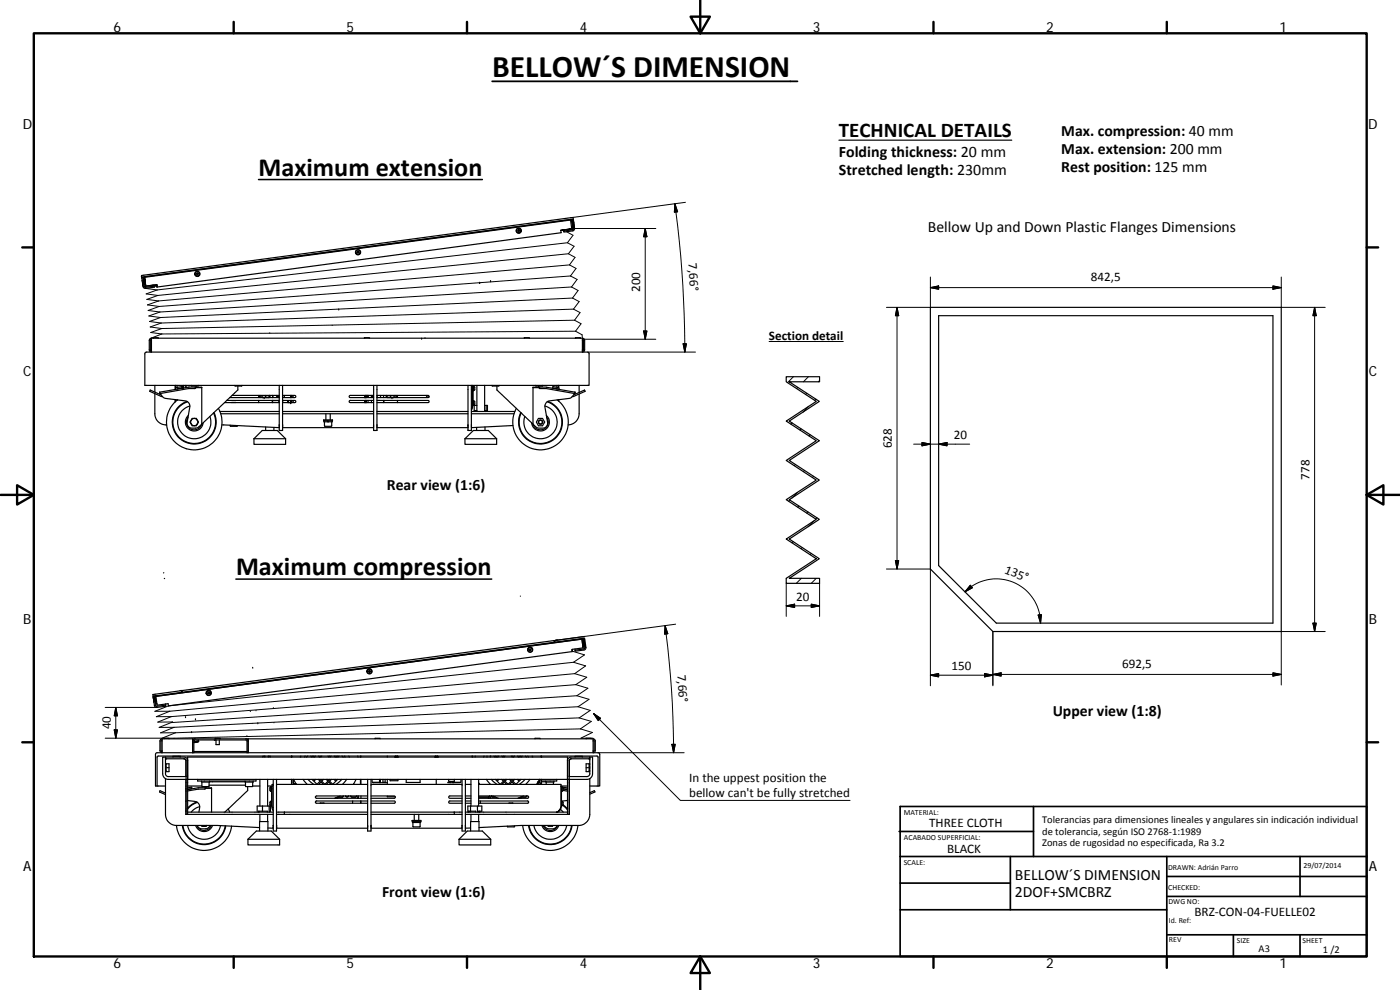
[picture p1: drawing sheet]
<svg xmlns="http://www.w3.org/2000/svg" width="420mm" height="297mm" viewBox="0 0 420 297" stroke-linecap="round" stroke-linejoin="round" font-family="sans-serif">
<g fill="none" stroke="#000" stroke-width=".36">
<path d="M251.8 42.1h51.8M106.8 75.7a.66 .66 0 0 0 .7 .7 .66 .66 0 0 0 .6-.7M107.2 75.6l.3-.2zM107.5 75.4l.2 .2M107.5 75.5l.2 .1M107.7 75.6l-.2 .3-.3-.3M155 69.2a.67 .67 0 0 0 1 .5 .67 .67 0 0 0 0-1.1 .67 .67 0 0 0-1 .5 .66 .66 0 0 0 .6 .8 .66 .66 0 0 0 .7-.7M155.5 69.1l.2-.1zM155.9 69.1l-.2-.1 .2 .1M155.9 69.1l-.2 .3-.2-.3M168.3 69.1l.1 .7-121.3 16.3M168.3 69.1l3.3-.5-3.3 .5"/>
<path d="M169.1 69l.1 .3M169.2 69v.3zM169.3 69h.1M171.1 65.9l.5 .3 .2 1.6M171.5 66h.2v.6M171.6 68.6l-.4-2.6-127.8 17.2M171.7 66.6l.3 1.4-.2 .1M171.8 69l.3-.4-.4-2.6 .4-.1 .3 2.7-.2 .6-3 .4v-.3M171.8 69l-2.6 .3M171.8 67.8l-.3 .5M171.8 67.9v1.1M171.9 68.1l.1 .8"/>
<path d="M172.1 65.8v.1M172.1 65.8l-.1-.5h-.7l-128.6 17.3-.2 .3M172.1 65.8l-129.2 17.3-.4 .3M172.2 66.6v.1M172.2 66.6l.1 1.4M172.3 68h.1M42.5 82.9v.5M42.5 82.9l.1 .5M42.5 83.4h.1M42.9 83.3l.3 2.6M42.9 83.3h-.3l.3 2.7 .3 .4 .5 .1 2.6-.3v-.3l-2.7 .3-.4-.3M43 83.9l.3 1.1-.1 .9"/>
<path d="M43.1 83.5v.4M43.2 83.3h-.3M43.4 83.2l.3 2.7zM43.5 83l-.3 .2-.1 .4 .2 1.5 .4 .4M45.8 85.6v.3M46 85.5l.1 .3 1-.1M46.5 85.7h.6zM47 85.4l-3.3 .5M47 85.4l.1 .3M47 85.4l.1 .7M47.1 85.8v.3M47.1 85.7v.1"/>
<path d="M58.6 82.2a.68 .68 0 0 0 .6 .6 .68 .68 0 0 0 .7-.6M59 82.1l.2-.2-.2 .4 .2 .1 .2-.1-.2-.4 .2 .2M81 99.9v.1M99.7 97.6h.1M147.2 84.3h.1M279.2 92.2h105.3v97.3h-86.5l-18.8-18.8zM281.7 94.7h100.3v92.3h-83l-17.3-17.3zM43.5 105.8l.5-.2h132.3l.3 .1 .2 .5v9.4h-133.3zM45 101.7l.5-.2v4.1a.5 .5 0 0 1-.7-.6v-2.8zM45.5 101.8l-.4 .4v2.8l.4 .3M46 101.5h1.5M46.5 118.1v6a3.3 3.3 0 0 0 3.5 3.4"/>
<path d="M46.5 115.6v2M47.9 117.7l8.9-1.6h1.7l.2 .3-.2 .2h-1.9l-8.6 1.5zM47.9 117.7l.1 .4 1 1.2 .5 .2 6 .8a1.61 1.61 0 0 1 1.4 1.9l-.7 4.5a1.47 1.47 0 0 0 1.4 1.8l1.6-.1 1.3-1.1M48.4 118.5l-3.3-1.5-.2 .4 3.9 1.6M52.6 115.6v1.3M52.6 119.9v.7M53.1 116.2l-.4 .7M53.1 115.6v.6M53.1 120v.1M53.3 120a8.3 8.3 0 0 0-1.9 11.4 8.3 8.3 0 0 0 11.3 2.3 8.3 8.3 0 0 0 2.8-11.2M54.5 116.5h.1M54.6 116v.4l-1.4 .3"/>
<path d="M54.6 116l-1.5 .2M54.8 115.9v.6M55 115.9l-.5 .1M55 116.4h.1M55.1 115.6v.8M55.1 115.7h-.1v.7M55.8 116.2h.1M55.8 115.6v.7M58.6 116.2h1.9v11.1M58.7 116.3h1.8M58.9 115.8v.4M59.6 115.6l-.2 .2h-1.9l-.1-.2"/>
<path d="M68.9 119.3h14.9M69.6 118.6h14.2M71.4 115.8v1.2l-10.9 10.3M72.6 115.6l-.1 .2h-1.9l-.1-.2M77.6 118.6v.7M77.9 118.6v.7M78.1 118.6v.7M78.6 119.1l.1 .2h2l.1-.2M78.6 119.1h1.1M78.6 118.6v.5M79.7 119.1h1.1M79.7 118.6v.5"/>
<path d="M80.8 118.6v.5M81 118.6v.7M81.8 118.6v.7M81.9 118.6v.7M83 118.6v.3l.7 .1M83.7 118.6v.7M83.8 115.6v13.6h1v-13.6M84.8 118.6h3.6a.33 .33 0 0 1 .4 .4 .33 .33 0 0 1-.4 .3h-3.6M85.3 118.6v.4M87.3 118.6v.7M87.5 118.6v.7M88 119.3v-.2l-.7-.1v-.4v.7"/>
<path d="M109.4 101.5h1.5M109.5 119v.3M109.8 118.6h.1M109.8 119h-.3v.3M109.8 118.6v.7M109.9 119.1h.6M109.9 119l.1 .1M109.9 119h.5M109.9 119v.3l-.1-.7v.7M110 118.6v.3M110.1 118.6v.4M110.2 118.6v.4"/>
<path d="M110.3 118.6l.2 .3M110.3 119v.1M110.5 118.6v.7M111.5 119.1h.6M111.5 118.6v.7M111.8 118.6v.5M111.9 118.6v.5M112.1 118.6h-7a.33 .33 0 0 0-.3 .4 .33 .33 0 0 0 .3 .3h7M112.1 115.6v13.6h1v-13.6M113.1 118.6h15.4a.33 .33 0 0 1 .3 .4 .33 .33 0 0 1-.3 .3h-15.4M113.2 118.6v.7M114.2 118.6v.7"/>
<path d="M115.1 118.6v.7M116 119v-.4v.7M116.1 118.6v.5M116.1 119.1l.1 .2h2l.1-.2M116.1 119.1h1.1M117.2 118.6v.5M117.2 119.1h1.1M118.3 118.6v.5M118.8 118.6v.7M119.1 118.6v.7M119.3 118.6v.7M127.6 101.4l-.1 .1"/>
<path d="M127.9 118.6l.4 .5h.5M140.5 115.6v13.6h1v-13.6M141.8 115.7h.2zM141.8 115.6v6.6M142 115.9a.65 .65 0 0 1 .5 .7 .65 .65 0 0 1-.5 .6M142 115.7v6h-.2M142.1 115.9v1.3M143.1 115.6v7.9M145.4 115.6v7.9M149.1 115.8v1.2l10.9 10.3M149.8 115.6l-.1 .2h-1.9l-.2-.2M157.4 101.5h1.5"/>
<path d="M160 116.3h1.8M161.6 115.8v.4M161.8 116.2l2-.1 8.8 1.6-.1 .4-8.6-1.5h-1.9zM161.9 116.2h-1.9v11.1M162.9 115.6l-.1 .2h-1.9l-.2-.2M167.1 115.6v.6M167.1 116.6v.1M167.2 120a8.3 8.3 0 0 1 1.9 11.4 8.3 8.3 0 0 1-11.3 2.3 8.3 8.3 0 0 1-2.9-11.2M167.2 116.7l-1.3-.3v-.4l1.5 .2 .5 .7M167.6 115.6v.8M167.6 119.9v.4M167.7 115.6v.8"/>
<path d="M167.7 119.9v.4M172.2 118.5l3.2-1.5 .2 .4-3.9 1.6M172.6 117.7l-.1 .4-1.5 1.4-6 .8a1.65 1.65 0 0 0-1.5 1.9l.8 4.5a1.5 1.5 0 0 1-1.5 1.8l-1.5-.1-1.3-1.1M172.7 101.5h1.5M173.8 118.2v5.9a3.4 3.4 0 0 1-3.3 3.4M173.8 115.6v2.2M174.8 101.8l.3 .4v2.8l-.3 .3M174.8 101.5v4.1a.52 .52 0 0 0 .7-.6v-2.8l-.2-.5-.5-.2h-129.3M236 113h10v1.6h-9.1l9 5.8-9 5.9 9 5.9-9 6 9 5.8-9 5.9 9 5.9-9 5.9 9 5.9-9 5.9h9.1v1.5h-10v-1.5l9-5.9-9-5.9 9-5.9-9-5.9 9-5.9-9-5.8 9-6-9-5.9 9-5.9-9-5.8zM56.1 120.4a6.6 6.6 0 0 0-3.9 8.7 6.6 6.6 0 0 0 8.8 3.6 6.6 6.6 0 0 0 3.2-8.9M56.3 120.5a6.4 6.4 0 0 0-4 8.4 6.4 6.4 0 0 0 8.5 3.6 6.4 6.4 0 0 0 3.3-8.6M56.4 125.2a2.34 2.34 0 0 0 .9 3.6 2.34 2.34 0 0 0 3.2-1.5"/>
<path d="M56.5 124.6a2.68 2.68 0 0 0 .6 4.4 2.68 2.68 0 0 0 3.8-2.1M57 121.8a5 5 0 0 0-3.5 6.3 5 5 0 0 0 6.4 3.3 5 5 0 0 0 3.1-6.5M58.3 125.5a.62 .62 0 0 0-.9 .6 .58 .58 0 0 0-.4 .5 .58 .58 0 0 0 .4 .6 .76 .76 0 0 0 1.2 .5h.3l.3-.5M58.3 125.5l.9 .6M58.3 125.5a1.08 1.08 0 0 0-.9 1.7 1.08 1.08 0 0 0 1.8 0M58.3 125.5a.62 .62 0 0 1 .9 .6M59.2 126.1a.6 .6 0 0 1 0 1.1M59.2 126.1v1.1M66 123.5h17.8M66.3 124.1h17.5M66.6 127.5l17.2 .8M67.4 120.8h16.4"/>
<path d="M68.1 120.1h15.7M69.1 127.6l.1 .3h1.9l.1-.2M69.5 120.8h1.2M76.2 131.6h9.5M76.2 131.6l2.5-2.4h4.5l2.5 2.4M76.2 131.6v1.7h9.5v-1.7M77.6 120.1v.7M79.7 128.1v1.1M81.7 120.1v.7M81.8 120.1v.7M81.9 120.1h1.5M82.2 128.2v1"/>
<path d="M83.7 120.1v.7M83.8 127.5h.1M84.8 120.1h3.6a.33 .33 0 0 1 .4 .4 .33 .33 0 0 1-.4 .3h-3.6M84.8 127.5v.8h27.3M84.8 124.1h27.3M84.8 123.5h27.3M84.8 120.1v.7M86.3 120.8l.2-.4 .1 .4M86.5 120.4v.4M87.3 120.1v.7M87.3 120.2l.7 .1v.5M87.5 120.1v.7"/>
<path d="M97.1 126h2.7v.2h-2.7zM97.2 126.2v.4h1.2M97.4 126.6l.1 1.3h2l.1-1.3M97.8 124.1v1.9M98.2 126.2l.2 .4M98.3 126.2l.2 .4M98.4 126.6h.1M99.1 124.1v1.9M99.7 126.2v.4h-1.2M109.5 120.3v.5M109.8 120.1l.1 .1M109.8 120.1v.7z"/>
<path d="M109.8 120.2l-.3 .1v.5M109.9 120.1v.7M110.5 120.1v.7M111.5 120.1v.7M112.1 127.5h.1M112.1 120.1h-7a.33 .33 0 0 0-.3 .4 .33 .33 0 0 0 .3 .3h7M113.1 120.1h15.4a.33 .33 0 0 1 .3 .4 .33 .33 0 0 1-.3 .3h-15.4M113.1 127.5h.1M113.1 123.5h27.4M113.1 124.1h27.4M113.1 128.3h27.4M113.6 120.1h.2"/>
<path d="M115.1 120.1v.7M115.2 120.1v.7M119.3 120.1v.7M139.5 131.6v1.7h9.5v-1.7M139.5 131.6l2.6-2.4h4.4l2.5 2.4M139.5 131.6h9.5M141.5 127.5h.1M141.5 123.5h13M141.5 124.1h12.8M141.8 122.2l-.3 .5M141.8 122.2l-.3 .8M142 120.3a.65 .65 0 0 1 .5 .6 .65 .65 0 0 1-.5 .6"/>
<path d="M142.1 120.3v1.2zM142.6 123.2v.3M142.9 123.2v.3M143 128.2v1M143.1 121.6h-.8v1.6h.8M145.4 123.2h.8v.3M145.4 121.6h.9v1.9M145.6 128.1v1.1M145.7 123.2v.3M145.9 123.2v.3M145.9 121.6v1.6M153.9 127.7l-12.4 .6"/>
<path d="M161.6 125.5h.1a1.17 1.17 0 0 1 1.7 1.3 1.17 1.17 0 0 1-2 .6 .95 .95 0 0 1 0-1.6zM163.5 121.8a5 5 0 0 1 3.5 6.3 5 5 0 0 1-6.4 3.3 5 5 0 0 1-3.1-6.5M164 124.6a2.68 2.68 0 0 1-.6 4.4 2.68 2.68 0 0 1-3.9-2.1M164.1 125.2a2.33 2.33 0 0 1-.9 3.5 2.33 2.33 0 0 1-3.2-1.4M164.2 120.5a6.4 6.4 0 0 1 4 8.4 6.4 6.4 0 0 1-8.5 3.6 6.4 6.4 0 0 1-3.3-8.6M164.4 120.4a6.6 6.6 0 0 1 3.9 8.7 6.6 6.6 0 0 1-8.8 3.6 6.6 6.6 0 0 1-3.2-8.9M49.2 171.8l-.1 .1M49.3 173.5l.1 .1M156.2 178.9h.1M158.4 194.9a.66 .66 0 0 1 .7-.6 .66 .66 0 0 1 .7 .6M158.9 195.1l.2 .1-.2-.1M159.1 195.2l.2-.1z"/>
<path d="M159.3 195.1l-.2-.4-.2 .4M166.4 192.7l-.1-.5-111.7 15M166.4 192.7l-111.7 15M166.5 192.6l-.1 .1M167.3 192l-.5 .1M171.7 194.8l.1 .7M171.7 194.8v.4M171.7 195.1l.1 .4M171.7 195.1v.1M171.8 195.5l-121.2 16.3-.1-.7-3.4 .5-.3-2.7M172.6 194.7v.4M174.6 191.6l.4 .4 .2 1.6-.2 .4"/>
<path d="M174.6 191.7l.4 2.7-3.3 .4M175.1 191.5v.2zM175.1 191.7l.4-.1 .3 2.7-.1 .5-.5 .2-2.6 .4v-.3l2.8-.5zM175.1 191.7l.1 1.9M175.4 193.2h-.2M175.4 191l-9 1.2 .1 .5 9-1.2M46 209.2l.2 1.3M46 209.1l.4 2.8 .2 .2 .5 .2 2.6-.4M46 208.9v.2M46.3 209l.5 2.9 2.9-.3M46.3 208.8l-.3 .3M46.4 208.8l.1 .2"/>
<path d="M46.5 209h-.2l.4 1.5M46.5 208.8v.4M46.8 208.9l127.8-17.2zM46.8 208.8l-.3 .5 .2 1.6 .4 .3M49.7 211.2v.4M49.7 211.2v.7v-.3M54 207.2h.5v.5M54.5 207.7v-.5l-8.6 1.2 .1 .5M54.5 207.7l-8.5 1.2M54.6 207.2l.1 .5M54.7 207.7h-.2M62 207.9a.67 .67 0 0 1 .6-.6 .67 .67 0 0 1 .7 .6"/>
<path d="M62.4 208l.2 .2-.2-.2M62.4 208l.2-.3 .3 .3M62.6 208.2l.3-.2zM75.1 213.4h.1M75.7 217.1h.1M75.8 200.2l.1 .3M76.8 213.2h.1M82.1 212.4h.1M82.2 216.8v.1M110.2 201.4a.67 .67 0 0 1 .7-.7 .67 .67 0 0 1 .6 .7M110.6 201.5l.3 .2-.3-.2M110.6 201.5l.3-.3 .2 .3"/>
<path d="M110.9 201.7l.2-.2zM47.1 235.8v-8.6l.4-.4h131.7l.3 .4v8.6M47.1 235.8h2.6M48.2 221.9l.5-.2v4a.5 .5 0 0 1-.7-.5v-2.9zM48.7 222l-.4 .3v2.9l.4 .3M48.7 221.7h129.3M49.2 221.7v-.2h1.5v.2M49.7 233.6v10.7a3.3 3.3 0 0 0 3.3 3.4M49.7 238l-1.7-.8-.1 .4 1.8 .8M49.7 229.2h1v2.3h-1M49.7 230.7h.1v.8M49.7 231.2h.1"/>
<path d="M49.7 229.4h.1M49.7 230.3h1M49.8 229.2v.8h-.1M50 227.7l-.3 .3M51.9 227.2v-.3h2.2v.3M55.1 227.7l.7 .4v16.2M55.8 235.8h.1M55.8 237.4h.1M55.8 228.2l-.5-.5h-5.6v-.5h5.6l.8 .3 .2 .7M55.8 233.8v1M55.8 233h-5.3l-.6-.3-.2-.5v-5h-.9v5a1.68 1.68 0 0 0 1.7 1.6h119.8M55.8 236.6h.1"/>
<path d="M55.8 237h.1M56.3 235.8h4.3M56.3 228.2v16.1M56.3 236.9a14.9 14.9 0 0 1 5.3-.5l-.1 .4h-2l-3.2 .5M56.3 236.4l1.2-.2 .1 .4-1.3 .2M57.8 222.3v3.5v-.6M57.8 221.7v.6M57.8 225.5h.1M57.9 222v.2M58.2 225.8v-3.5l.2-.3h15.4l.3 .3v3.5M58.2 225.5h15.9M58.3 222.1v.5"/>
<path d="M58.3 222.6l-.1 .1M58.4 222.7l.8-.1zM58.5 221.7l-.5 .2-.2 .4M59.1 222l.1 .5M59.2 222.5l-.9 .1M59.2 222.5h.4M59.6 222v.5M59.6 222.5l-1.4 .3M60.4 234.3v.4h2.5v-.4M60.6 234.7l.1 1.3h2v-1.3M61.6 236.4h1.9v7.3M61.6 236.5h1.9"/>
<path d="M61.8 236v.4M62.7 235.6h11M64.4 222h.4v1.4h1v-1.4M64.6 221.7v-.2h1.5v.2M73.5 234.3v.4h2.5v-.4M73.5 234.6h-10.6M73.7 234.7l.1 1.3h1.9l.1-1.3M73.8 221.7l.5 .2 .2 .4M74.1 220.8h.1M74.1 225.8l-27.1 .1-.3 .4v9.5h.4M74.3 236v1.2l-6.8 6.5M74.4 222h.1"/>
<path d="M74.5 222.3v3.5h-.4M74.5 221.7v.6M74.5 222.3v3.5l105.2 .1 .3 .4v9.5h-.5M75.8 235.8h2.2M76.8 233.8v.5h-17.5v-.5M78 233.8v8.1M79.5 226.8v.4M79.5 226.9h-.6v.3M80.3 233.8v8.1M80.3 235.8h1.4M80.5 226.9h.6v.3M80.5 226.8v.4"/>
<path d="M81.3 236.1h.1M81.3 236.1v1.3zM81.4 236.1a.73 .73 0 0 0-.1 1.3h.2M81.5 236.6v5.3h.2M81.5 236.6h.2M81.5 236.1h-.2h.2M81.7 235.9h-.2v.7M82 235.4h-.3v6.9M83 233.8v15.5h-1v-15.5M83 235.4h27.3M87.5 226.8v.4M87.5 233.8v1.6"/>
<path d="M87.6 226.8v.4M88 233.8l.1 1.3 .8 .1-.8-.1zM88.1 233.8l.9 1.6M90.3 226.8l-.1 .4M91 233.8l1.2 1.6M91.6 226.8l-.2 .4M92.3 226.8l-.3 .4M92.4 233.8l1.8 1.6M93.2 226.8l.4 .4M93.7 226.8l.3 .3 .2-.3M94.3 233.8l-.3 .3-.3-.3M94.7 226.8l-.4 .4"/>
<path d="M94.8 233.8l-.6 .6 .9 .9 1-.9-.6-.6M95.6 226.8l.3 .4M96.1 226.8l.2 .3 .3-.3M96.1 235.4l-.2-.3 .4-.5 .7 .8M96.6 233.8l-.3 .3-.3-.3M97.1 233.8l-.5 .6 .9 .9 .9-.9-.5-.6M97.9 235.4l.8-.8 .5 .5-.3 .3M98.4 226.8l.3 .3 .2-.3M99 233.8l-.3 .3-.3-.3M99.4 226.8l-.4 .4M99.5 233.8l-.6 .6 1 .9 .9-.9-.6-.6M100.3 226.8l.3 .4"/>
<path d="M100.8 239.4v.1M100.8 226.8l.2 .3 .3-.3M101.2 239.2l.1 .3M101.3 233.8l-.3 .3-.3-.3M101.4 239.2h1.3zM101.7 226.8l-.3 .4M102.1 238.8l-1.7 .7M102.6 233.8l-1.8 1.6M102.7 226.8l.3 .4M103 238.8l-.3 .4M103.4 226.8l.2 .4M103.6 238.8l.5 .4 .6-.4"/>
<path d="M103.7 238.8l.5 .3 .4-.3M104 233.8l-1.2 1.6M104.7 226.8l.1 .4M105.3 238.8l.3 .4 1.2-.1 .2-.3-.2 .3-1.2 .1zM106.2 235.1v.3M106.9 233.8l-.9 1.6M107.3 226.8l.1 .4M107.5 238.8l-.2 .7M107.5 239.3v.2M107.5 238.8l-.1 .7M108.2 226.8v.4M108.2 233.8v1.6"/>
<path d="M108.3 226.8v.4M108.3 233.8v1.6M108.3 238.8v.7M110.3 238.8h-15.3a.35 .35 0 0 0-.4 .4 .35 .35 0 0 0 .4 .3h15.3M111.3 238.8h7a.35 .35 0 0 1 .3 .4 .35 .35 0 0 1-.3 .3h-7M111.3 233.8v15.5h-1v-15.5M111.3 235.4h27.4M111.7 233.8l.2 1h4.3M111.7 234.7h2.2M112.6 221.7v-.2h1.5v.2M113.9 233.8v1M114.2 233.8v1"/>
<path d="M114.9 234.7h.7M114.9 233.8v1M115.6 233.8v1M116.2 238.8v.3h2.4M116.2 226.8v.4M116.2 233.8v1.6M117.1 233.8v.5h2.3v-.5M118.6 227.2l.4-.2 .3 .2M118.7 226.8l-.3 .4M118.8 227.2h.4M119.3 226.8l.2 .4M119.4 227.2a.5 .5 0 0 0-.4-.3 .5 .5 0 0 0-.5 .3"/>
<path d="M121.9 233.8v1h4.2v-1M130.7 227.2l.3-.2 .3 .2M130.7 226.8l-.3 .4M130.8 227.2h.4M130.9 233.8v1.6M131.3 226.8l.3 .4M131.4 227.2a.48 .48 0 0 0-.4-.3 .48 .48 0 0 0-.4 .3M134.4 234.7h.7M134.7 233.8v.7h1.6v-.7M135.1 234.5v.3M135.8 234.5v.3M136.1 234.7h2.1"/>
<path d="M136.1 234.5v.3M138.3 233.8l-.2 1h-3.7M138.7 238.8h-3.7a.35 .35 0 0 0-.3 .4 .35 .35 0 0 0 .3 .3h3.7M139.7 239.5h1.6M139.7 233.8v15.5h-1v-15.5M139.7 238.8h1.6M139.7 235.4h1.6M141.3 233.8v8.1M141.7 226.8v.4M141.8 226.8v.4M142.6 226.8v.4M143.6 238.8h14.7a.35 .35 0 0 1 .4 .4 .35 .35 0 0 1-.4 .3h-14.7"/>
<path d="M143.6 234.9l.4 .5M143.6 239.2h2.9l.4-.4-.4 .7 .3-.5zM143.6 235.4h24.7v6.9M143.6 233.8v8.1M143.8 235.1v.3M145.3 226.8l-.2 .4M146 233.8l1.2 1.6M146.2 226.8v.4M147.2 226.8v.4M147.3 226.8l-.1 .2M147.4 233.8l1.8 1.6M147.6 238.8l.2 .3 .8 .1-.9-.1-.2-.3-.4 .7"/>
<path d="M147.9 238.8l1.7 .7M148.2 226.8l.4 .4M148.7 226.8l.3 .3 .2-.3M149.3 233.8l-.3 .3-.3-.3M149.7 226.8l-.4 .4M149.7 233.8l-.5 .6 .9 .9 1-.9-.6-.6M150.6 226.8l.3 .4M151.1 226.8l.2 .3 .2-.3M151.1 235.4l-.3-.3 .5-.5 .7 .8M151.6 233.8l-.3 .3-.3-.3M152.1 233.8l-.6 .6 1 .9 .9-.9-.5-.6M152.9 235.4l.8-.8 .4 .5-.2 .3"/>
<path d="M153.4 226.8l.3 .3 .2-.3M154 233.8l-.3 .3-.3-.3M154.4 226.8l-.3 .4M154.4 233.8l-.5 .6 .9 .9 1-.9-.5-.6M155.3 226.8l.4 .4M155.8 239.4v.1M155.8 226.8l.2 .3 .3-.3M156.2 239.2l.1 .3M156.3 233.8l-.3 .3-.3-.3M156.7 226.8l-.3 .4M157.1 238.8l-1.7 .7M157.6 233.8l-1.8 1.6"/>
<path d="M157.7 226.8l.3 .4M158 238.8l-.2 .3-1.4 .1M158.1 238.8l-.3 .3-1.4 .1M158.4 226.8l.2 .4M159 233.8l-1.2 1.6M159.7 226.8l.1 .4M160.6 221.7v-.2h1.5v.2M161.3 235l.5 .4M161.5 234.6l.5-.2v-.6l-.1 .7-.4 .1M161.5 234.6l1 .5v.3M161.9 233.8l-.9 1.6M162.3 226.8l.2 .4v-.4"/>
<path d="M162.5 233.8v1.3l-1-.5M162.5 226.8v.4M162.5 233.8v1.6M162.5 234.6h1.3M163.8 234.3v.4h2.4v-.4M163.9 234.7v.7M166.1 234.7v.7M167.1 233.8v.5h-4.6M168.5 235.9h.1M168.3 235.8h2M168.5 236.1h.2M168.5 237.4h.2"/>
<path d="M168.5 235.9l-.2 6M168.6 236.1v1.3M168.7 236.1a.79 .79 0 0 1 0 1.3M168.9 236.2l1.4 .2M169 236.6l1.2 .3M169 236.7l1.3 .3M169 237.2l1.3 .2M170.3 228.2v-1h-114v1M170.3 232.8v1M170.3 233.8v10.5M170.3 232.8v1h.5M170.3 228.2v4.6"/>
<path d="M170.3 228.2l.4-.8 .6-.2h5.7v.5h-5.7l-.4 .2-.1 5.9M170.8 235.8h.1M170.8 237.5h.1M170.8 233h5.4l.6-.3 .2-.5v-5h.8v5a1.72 1.72 0 0 1-1.6 1.6h-5.4M170.8 233.8v10.5h-.5M170.8 237h.1M170.9 233.8l-.1 10.5M171.5 227.7l-.6 .4v4.9M172.6 227.2v-.3h2.1v.3M175.9 230.3h1.1M175.9 221.7v-.2h1.5v.2M176.7 227.7l.3 .3"/>
<path d="M176.8 229.2v.8h.2M176.8 231.2h.2M176.8 229.4h.2M177 233.6v10.7a3.4 3.4 0 0 1-3.3 3.4h-17.4l-12.5 .6M177 229.2h-1.1v2.3h1.1M177 230.7h-.2v.8M177 235.8h2.5M177 237.8l1.4-.6 .2 .4-1.6 .7M178 222l.3 .3v2.9l-.3 .3M178 221.7l.7 .5v3a.51 .51 0 0 1-.7 .5zM52.9 247.7a8.3 8.3 0 0 0 8.2 7.5 8.3 8.3 0 0 0 8.4-7.3M53 247.7h12.3l12.6 .6"/>
<path d="M54.7 247.7a6.6 6.6 0 0 0 6.5 5.7 6.6 6.6 0 0 0 6.5-5.6M54.9 247.7a6.4 6.4 0 0 0 6.3 5.6 6.4 6.4 0 0 0 6.4-5.5M55.8 244.3h26.2M55.8 240.1h.1M55.8 243.4v.1M55.8 242.7v1.6M55.8 243.1h.1M55.8 240.5h.1M56.3 243.7h25.7M56.3 247.7a5 5 0 0 0 4.9 4.1 5 5 0 0 0 5-4.1M56.3 240.2l2.2 .3a1.65 1.65 0 0 1 1.4 1.9l-.2 1.3M58.7 247.7a2.68 2.68 0 0 0 2.5 1.8 2.68 2.68 0 0 0 2.6-1.8"/>
<path d="M59 240.6l-1.4 .8-1.3 1.1M59.1 247.7a2.33 2.33 0 0 0 2.1 1.5 2.33 2.33 0 0 0 2.2-1.5M59.2 240.7l-1.6 .8-1.3 1.2M59.9 242l-1.4 .6-1.1 1.1M60.6 247.7l.6 .2 .8-.2-.1 .2h-1.3l-.1-.2M63.3 247.7a2.68 2.68 0 0 1-3.5 .8l-.6-.8M68.5 242.7l.4 1M74.4 251.8l2.5-2.5h4.5l2.5 2.5M74.4 251.8h9.5M74.4 251.8v1.7h9h.5v-1.7M77.8 243.4v.3M77.9 249.3v-2.8h2.5v2.8"/>
<path d="M78 244.3v2.2M78.8 241.9v1.5M80.3 243.7v-.3h-2.7v.3M80.3 244.3v2.2M80.8 241.9v1.8M80.9 243.7v-.3h.3v-1.5h-4v1.8M81.3 240.5v1.2zM81.4 240.5a.66 .66 0 0 0-.4 .6 .66 .66 0 0 0 .5 .6M81.5 240.5h-.2h.2M81.7 242.3l.3 .9M81.7 242.3h.3M82 247.7v.8l-1.6-.1"/>
<path d="M83 243.7h2.3M83 244.3h2.3M83 247.7v.8h27.3v-.8M85.3 244.3h25M85.3 243.7v.6M96 241h1.3M105.8 240.3v.7M108.2 240.3v.7M108.3 240.3v.7M110.3 240.3h-15.3a.34 .34 0 0 0-.4 .4 .34 .34 0 0 0 .4 .3h15.3M110.3 243.7h-25M111.3 240.3h7a.34 .34 0 0 1 .3 .4 .34 .34 0 0 1-.3 .3h-7"/>
<path d="M111.3 244.3h25M111.3 243.7h25M111.3 247.7v.8h27.4v-.8M123.7 246.2h2.6v.2h-2.6zM123.8 246.4v.4h2.4v-.4M124.3 244.3v1.9M125.7 244.3v1.9M126.1 246.8l-.1 1.3h-2l-.1-1.3M136.3 243.7h2.4M136.3 244.3h2.4M136.3 243.7v.6M137.8 251.8l2.4-2.5h4.5l2.6 2.5"/>
<path d="M137.8 251.8h9.5M137.8 251.8v1.7h9.5v-1.7M138.7 247.7h.1M138.7 240.3h-3.7a.34 .34 0 0 0-.3 .4 .34 .34 0 0 0 .3 .3h3.7M139.7 244.3h30.6M139.7 243.7h4.3M139.7 247.7h.1M139.7 241h1.6M139.7 240.3h1.6M139.7 247.7v.8l1.5-.1M140.7 243.4v.3M141.1 243.4v.3"/>
<path d="M141.2 241.9h3.4v1.5h-1v.3M141.2 241.9v1.5M141.2 241.9h-.8v1.8M141.2 249.3v-2.8h2.6v2.8M141.3 244.3v2.2M142.7 243.7v-.3h-2.1v.3M143.3 241.9v1.8M143.6 240.3h14.7a.34 .34 0 0 1 .4 .4 .34 .34 0 0 1-.4 .3h-14.7M143.6 244.3v2.2M143.9 243.4v.3M144 243.7h26.3M144 243.4v.3"/>
<path d="M144.2 240.3v.7M152.7 241h1.2M154.4 247.8l-.1 .3h-2l-.1-.2M156.9 247.7a8.3 8.3 0 0 0 8.3 7.5 8.3 8.3 0 0 0 8.2-7.5M158.6 247.7a6.6 6.6 0 0 0 6.6 5.7 6.6 6.6 0 0 0 6.5-5.7M160.2 247.7a5 5 0 0 0 5 4.1 5 5 0 0 0 4.9-4.1M162.6 247.7a2.68 2.68 0 0 0 2.6 1.8 2.68 2.68 0 0 0 2.5-1.8M163 247.7a2.34 2.34 0 0 0 2.2 1.5 2.34 2.34 0 0 0 2.2-1.5M163.1 247.7a2.62 2.62 0 0 0 3.5 .8l.6-.8M165.9 247.7l-.1 .2h-1.3l-.1-.2M167 243.7l.5-.2 .8-1.2a1.41 1.41 0 0 1-1.3 1.4zM168.2 242.9l.8 .8"/>
<path d="M168.5 241.7h.2M168.5 240.5h.2M168.6 240.5v1.2M168.7 240.5l.3 .2v.8l-.3 .2M168.9 241.6l1.4 1.4M169 241.5l1.3 1.3M170.2 240.2l.1 .1M170.3 240.2l-1.8 .2M170.8 240.7h.1M170.8 243.5h.1M170.8 243.8l.1 .1M170.8 240.1h.1"/>
<path d="M171.5 247.7a6.4 6.4 0 0 1-6.3 5.6 6.4 6.4 0 0 1-6.4-5.6"/>
<circle cx="107.4" cy="75.7" r=".67"/>
<circle cx="107.5" cy="75.7" r=".77"/>
<circle cx="155.7" cy="69.2" r=".78"/>
<circle cx="59.2" cy="82.2" r=".78"/>
<circle cx="59.2" cy="82.2" r=".67"/>
<circle cx="162.2" cy="126.6" r=".67"/>
<circle cx="162.2" cy="126.6" r=".56"/>
<circle cx="159.1" cy="194.9" r=".66"/>
<circle cx="159.1" cy="194.9" r=".78"/>
<circle cx="62.6" cy="207.9" r=".78"/>
<circle cx="62.6" cy="207.9" r=".67"/>
<circle cx="110.9" cy="201.4" r=".78"/>
<circle cx="110.9" cy="201.4" r=".67"/>
</g>
<g fill="#000">
<circle cx="106.8" cy="75.7" r=".18"/>
<circle cx="171.6" cy="68.6" r=".18"/>
<circle cx="42.5" cy="82.9" r=".18"/>
<circle cx="42.6" cy="84.1" r=".18"/>
<circle cx="42.8" cy="85.4" r=".18"/>
<circle cx="43.2" cy="85.9" r=".18"/>
<circle cx="43.7" cy="85.9" r=".18"/>
<circle cx="46.9" cy="85.7" r=".18"/>
<circle cx="47" cy="85.4" r=".18"/>
<circle cx="58.6" cy="82.2" r=".18"/>
<circle cx="101.7" cy="92.7" r=".18"/>
<circle cx="143.9" cy="84.7" r=".18"/>
<circle cx="147.2" cy="84.3" r=".18"/>
<circle cx="79.3" cy="119.3" r=".18"/>
<circle cx="109.6" cy="119" r=".18"/>
<circle cx="117.6" cy="119.3" r=".18"/>
<circle cx="126.5" cy="101.5" r=".18"/>
<circle cx="172.6" cy="117.7" r=".18"/>
<circle cx="87.2" cy="120.8" r=".18"/>
<circle cx="87.3" cy="120.8" r=".18"/>
<circle cx="109.8" cy="120.2" r=".18"/>
<circle cx="140.5" cy="127.5" r=".18"/>
<circle cx="159.8" cy="194.9" r=".18"/>
<circle cx="171.7" cy="195.1" r=".18"/>
<circle cx="46" cy="209.2" r=".18"/>
<circle cx="46.2" cy="210.5" r=".18"/>
<circle cx="55.7" cy="215" r=".18"/>
<circle cx="57.5" cy="219.5" r=".18"/>
<circle cx="58.7" cy="215.7" r=".18"/>
<circle cx="63.3" cy="207.9" r=".18"/>
<circle cx="77.4" cy="216.9" r=".18"/>
<circle cx="111.5" cy="201.4" r=".18"/>
<circle cx="74.5" cy="225.5" r=".18"/>
<circle cx="161.8" cy="235.4" r=".18"/>
<circle cx="170.3" cy="236.4" r=".18"/>
<circle cx="81.3" cy="240.5" r=".18"/>
<circle cx="110.3" cy="247.7" r=".18"/>
<circle cx="111.3" cy="247.7" r=".18"/>
</g>
<g fill="none" stroke="#000" stroke-width=".71">
<path d="M10.1 10h400.1v277h-400.1zM70.1 6.6v3.4M140.2 6.6v3.4M207.3 5h5.8l-2.9 5zM210.2 0v10M280.2 6.6v3.4M350.2 6.6v3.4M6.7 74.2h3.4M410.2 74.2h3.4M.2 148.5h9.9M5.1 145.6l5 2.9-5 2.9zM410.2 148.5l5-2.9v5.8z"/>
<path d="M410.2 148.5h9.9M6.7 222.7h3.4M410.2 222.7h3.4M70.1 287v3.4M140.2 287v3.4M210.2 287l2.9 5h-5.8zM210.2 287v10M280.2 287v3.4M350.2 287v3.4"/>
</g>
<g fill="none" stroke="#000" stroke-width=".51">
<path d="M269.8 249.5h40.4M270.1 257h140.1M270.1 242h140.1v45h-140.1zM303.2 257v16M310.2 242v15M350.2 257v30M390.2 257v12M270.1 273h80.1M270.1 265h33.1M350.2 269h60M350.2 263h60M350.2 280.5h60"/>
<path d="M370.2 280.5v6.5M390.2 280.5v6.5"/>
</g>
<g fill="none" stroke="#000" stroke-width=".3">
<path d="M170 69.5l2 1.1-1.7 2.2M170.3 72.8l2 1.1-1.7 2.2M170.3 72.8l-123.1 14.2M170.6 76.1l2 1.1-1.7 2.3M170.6 76.1l-123.2 12.5M170.9 79.5l2 1-1.7 2.3M170.9 79.5l-123.3 10.8M172.4 68.6h24.4M193.6 68.6v33.2M193.6 68.6l.6 2.4h-1zM202.6 61.1a333.5 333.5 0 0 1 2.9 44.5M202.6 61.1l.8 2.4-1 .2z"/>
<path d="M205.7 60.7l-34.4 4.6M43.7 86.5l3.5 .5M47.2 87l-3.3 1.2 3.5 .4M47.4 88.6l-3.3 1.2 3.5 .5M47.6 90.3l-3.4 1.2 3.6 .4M47.8 91.9l-3.3 1.3 3.5 .4M48 93.6l-3.3 1.2 3.5 .5M48.2 95.3l-3.3 1.2 3.5 .4M48.4 96.9l-3.3 1.2 3.5 .5M48.6 98.6l-3.4 1.2 3.4 .4M171.2 82.8l-123.4 9.1M171.2 82.8l2 1-1.7 2.3"/>
<path d="M171.5 86.1l-123.5 7.5M171.5 86.1l2 1.1-1.7 2.2M171.8 89.4l-123.6 5.9M171.8 89.4l2 1.1-1.7 2.3M172.1 92.8l-123.7 4.1M172.1 92.8l2 1-1.7 2.3M172.4 96.1l-123.8 2.5M172.4 96.1l2 1-1.7 2.3M172.7 99.4l-124.1 .8M172.7 99.4l2 1.1 .1 .8M193.2 99.3h1l-.6 2.5zM269.2 92.2v78.5"/>
<path d="M269.2 92.2l.5 2.5h-1zM279.2 83.1v9.1h-13.2M279.2 86.3l2.5-.5v1zM279.2 86.3h105.3M382 85.8l2.5 .5-2.5 .5zM384.5 83.1v9.1h13.2M394.5 92.2v97.3M394.5 92.2l.5 2.5h-1zM48.6 100.2l-3.4 1.3M174.8 101.8h22M176.3 105.6h32.4M205 103.1h1l-.5 2.5z"/>
<path d="M230.8 102.5h22.3M238.1 113l-1.7 1.8M239.4 116.2l-.3 .4M242.2 118l-.4 .4M242.6 113l-1.5 1.6M244.8 119.8l-.3 .3M246 114.2l-.4 .4M237.7 126.9l-.3 .4M238.7 139.4l-.3 .3M240.4 128.7l-.3 .3M242.7 121.9l-1.7 1.8M243.2 130.5l-.4 .3"/>
<path d="M245.9 132.2l-.1 .1M274.2 133.3h16.8M276.7 132.8l2.5 .5-2.5 .5zM281.7 133.3l2.5-.5v1zM237 150l-.3 .4M239.4 147.7l-1.8 1.8M239.7 151.8l-.3 .4M241.4 141.1l-.3 .4M242.5 153.6l-.4 .3M244.2 142.9l-.4 .4M244.2 156.3l-1.7 1.8M245.2 155.4l-.4 .3"/>
<path d="M236 175v10M236 173.5h.1M238.1 162.5l-.4 .4M240.5 173.5l-1.5 1.5M240.8 164.3l-.4 .3M243.5 166.1l-.4 .3M245 173.5l-1.5 1.5M246 175v10M266 170.7h13.2v35.1M268.7 168.2h1l-.5 2.5zM289.6 177.6a13.4 13.4 0 0 1 12-3.7 13.4 13.4 0 0 1 10.5 10.6l.2 2.5M291.2 175.6l.6 .8-2.2 1.2z"/>
<path d="M171.8 195.4l3.6 1.1-3.3 2.2M172.1 198.7l3.7 1.1-3.3 2.3M172.1 198.7l-121.5 13.1-4.1 1.6h4.5M199.6 187.7l.8 2.4-1 .2zM199.6 187.7a287.3 287.3 0 0 1 2.6 38.1M202.8 187.3l-36.5 4.9M236 181.8l2.5-.5v1zM236 181.8h10M243.5 181.3l2.5 .5-2.5 .5zM298 189.5v16.3M311.6 184.5l.9-.1-.2 2.6zM394 187h1l-.5 2.5z"/>
<path d="M397.7 189.5h-13.2v16M31.6 212.3h15.5M34.3 219h1l-.6 2.5zM34.7 212.3v9.2M34.7 212.3l.6 2.5h-1zM51 213.4l-4.1 1.6h4.5M51.4 215l-4 1.7 4.4-.1-4 1.6h4.4M52.2 218.2l-4 1.7h4.5M52.7 219.9l-4.1 1.6M172.5 202.1l3.6 1.1-3.3 2.2M172.5 202.1l-121.5 11.3M172.8 205.4l3.6 1.1-3.3 2.2"/>
<path d="M172.8 205.4l-121.4 9.6M173.1 208.7l3.7 1.1-3.3 2.2M173.1 208.7l-121.7 8.1M173.5 212l3.6 1.1-3.3 2.3M173.5 212l-121.3 6.2M173.8 215.4l3.7 1.1-3.3 2.2M173.8 215.4l-121.1 4.5M174.2 218.7l3.6 1.1-3.3 1.6M174.2 218.7l-122 2.8h-20.6M178.1 214.1l26.1 26.1h50.9M178.1 214.1l2.1 1.4-.7 .7zM279.2 202.6l2.5-.5v1z"/>
<path d="M279.2 202.6h18.8M295.5 202.1l2.5 .5-2.5 .5zM298 202.4l2.4-.5v1zM298 202.4h86.5M382 201.9l2.5 .5-2.5 .5zM174.3 221.5h3.7M179.5 225.8h25.8M201.6 223.3h1l-.4 2.5z"/>
</g>
<path d="M147.7 24.4h91.6" fill="none" stroke="#000" stroke-width=".53"/>
<g fill="#000" stroke="#000" stroke-width=".3">
<path d="M193.6 68.6l.6 2.4h-1zM202.6 61.1l.8 2.4-1 .2zM193.2 99.3h1l-.6 2.5zM269.2 92.2l.5 2.5h-1zM279.2 86.3l2.5-.5v1zM382 85.8l2.5 .5-2.5 .5zM394.5 92.2l.5 2.5h-1zM205 103.1h1l-.5 2.5zM276.7 132.8l2.5 .5-2.5 .5zM281.7 133.3l2.5-.5v1zM268.7 168.2h1l-.5 2.5zM291.2 175.6l.6 .8-2.2 1.2z"/>
<path d="M199.6 187.7l.8 2.4-1 .2zM236 181.8l2.5-.5v1zM243.5 181.3l2.5 .5-2.5 .5zM311.6 184.5l.9-.1-.2 2.6zM394 187h1l-.5 2.5zM34.3 219h1l-.6 2.5zM34.7 212.3l.6 2.5h-1zM178.1 214.1l2.1 1.4-.7 .7zM279.2 202.6l2.5-.5v1zM295.5 202.1l2.5 .5-2.5 .5zM298 202.4l2.4-.5v1zM382 201.9l2.5 .5-2.5 .5z"/>
<path d="M201.6 223.3h1l-.4 2.5z"/>
</g>
<path d="M77.6 53.9h67.2M70.8 173.8h76.8" fill="none" stroke="#000" stroke-width=".46"/>
<text font-size="9.4" x="147.7" y="23.1">BELLOW´S DIMENSION</text>
<g font-size="7.9">
<text x="77.6" y="52.7">Maximum extension</text>
<text x="70.8" y="172.6">Maximum compression</text>
</g>
<text font-size="6.3" x="251.8" y="41.2">TECHNICAL DETAILS</text>
<g font-size="4.8">
<text x="251.8" y="47.1">Folding thickness: 20 mm</text>
<text x="251.8" y="52.6">Stretched length: 230mm</text>
</g>
<g font-size="4.7">
<text x="318.5" y="40.8">Max. compression: 40 mm</text>
<text x="318.5" y="46.2">Max. extension: 200 mm</text>
<text x="318.5" y="51.6">Rest position: 125 mm</text>
<text x="278.5" y="69.6">Bellow Up and Down Plastic Flanges Dimensions</text>
<text x="116.1" y="147">Rear view (1:6)</text>
<text x="315.9" y="214.8">Upper view (1:8)</text>
<text x="304.6" y="263.9">BELLOW´S DIMENSION</text>
<text x="114.7" y="269.2">Front view (1:6)</text>
<text x="304.6" y="269.3">2DOF+SMCBRZ</text>
</g>
<g font-size="4.2">
<text x="34" y="9.6">6</text>
<text x="104" y="9.6">5</text>
<text x="174" y="9.6">4</text>
<text x="244" y="9.6">3</text>
<text x="314" y="9.6">2</text>
<text x="384" y="9.6">1</text>
<text x="6.8" y="38.7">D</text>
<text x="410.6" y="38.7">D</text>
<text x="7" y="112.9">C</text>
<text x="410.8" y="112.9">C</text>
<text x="7" y="187.1">B</text>
<text x="410.8" y="187.1">B</text>
<text x="7" y="261.3">A</text>
<text x="410.8" y="261.3">A</text>
<text x="34" y="290.4">6</text>
<text x="104" y="290.4">5</text>
<text x="174" y="290.4">4</text>
<text x="244" y="290.4">3</text>
<text x="314" y="290.4">2</text>
<text x="384" y="290.4">1</text>
</g>
<g font-size="3.9">
<text x="206.6" y="79.1" transform="rotate(86 206.6 79.1)">7,66°</text>
<text x="192.1" y="87.6" transform="rotate(-90 192.1 87.6)">200</text>
<text x="327.4" y="84.2">842,5</text>
<text x="230.8" y="101.9">Section detail</text>
<text x="286.2" y="131.7">20</text>
<text x="267.6" y="134.5" transform="rotate(-90 267.6 134.5)">628</text>
<text x="393" y="143.9" transform="rotate(-90 393 143.9)">778</text>
<text x="301.3" y="171.9" transform="rotate(22 301.3 171.9)">135°</text>
<text x="239" y="180.2">20</text>
<text x="203.3" y="202.5" transform="rotate(86 203.3 202.5)">7,66°</text>
<text x="285.6" y="201">150</text>
<text x="336.8" y="200.3">692,5</text>
<text x="33.2" y="218.9" transform="rotate(-90 33.2 218.9)">40</text>
<text x="206.9" y="234.6">In the uppest position the</text>
<text x="206.9" y="239.1">bellow can't be fully stretched</text>
<text x="278.9" y="248.2">THREE CLOTH</text>
<text x="284.2" y="255.8">BLACK</text>
<text x="358.5" y="274.9">BRZ‐CON‐04‐FUELLE02</text>
</g>
<g font-size="3.1">
<text x="312.8" y="246.8">Tolerancias para dimensiones lineales y angulares sin indicación individual</text>
<text x="312.8" y="250.4">de tolerancia, según ISO 2768‐1:1989</text>
<text x="312.8" y="254">Zonas de rugosidad no especificada, Ra 3.2</text>
<text x="377.7" y="285.6">A3</text>
<text x="397" y="285.9">1 /2</text>
</g>
<g font-size="2.4">
<text x="271.2" y="244.4">MATERIAL:</text>
<text x="271.3" y="251.9">ACABADO SUPERFICIAL:</text>
<text x="271.2" y="259.7">SCALE:</text>
<text x="350.6" y="260.9">DRAWN: Adrián Parro</text>
<text x="391.2" y="260.6">29/07/2014</text>
<text x="350.6" y="267">CHECKED:</text>
<text x="350.7" y="271.4">DWG NO:</text>
<text x="350.8" y="276.8">Id. Ref:</text>
<text x="350.8" y="282.8">REV</text>
<text x="371.2" y="282.9">SIZE</text>
<text x="390.9" y="282.9">SHEET</text>
</g>
</svg>
